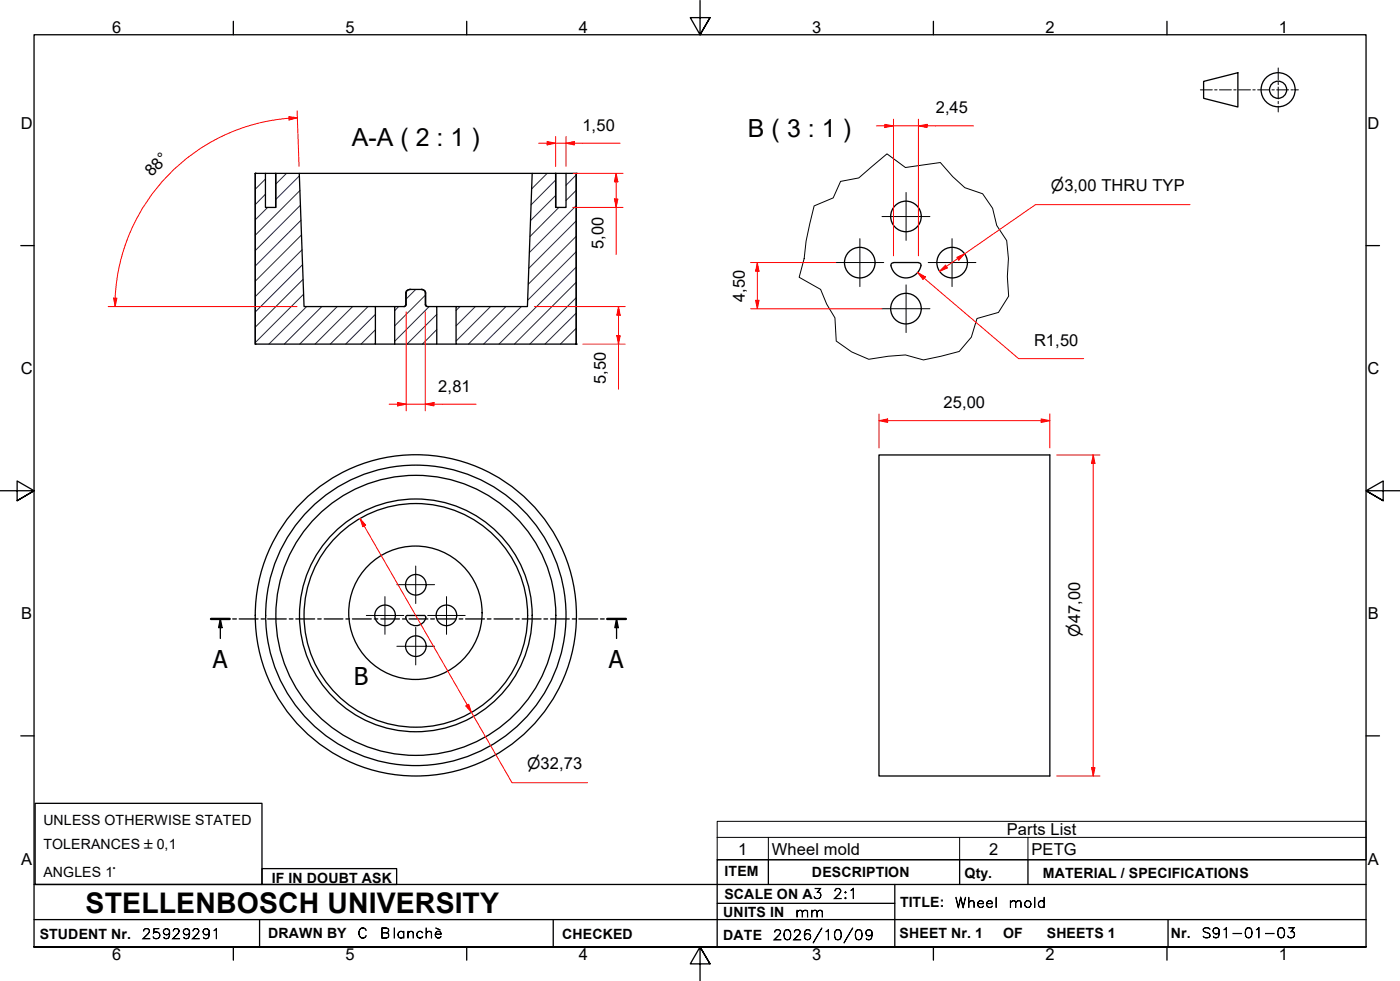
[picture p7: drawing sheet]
<svg xmlns="http://www.w3.org/2000/svg" width="410mm" height="287mm" viewBox="0 0 410 287" stroke-linecap="round" stroke-linejoin="round" font-family="sans-serif">
<!-- layer: Hatch -->
<g fill="none" stroke="#1e1e47" stroke-width=".29">
<path d="M74.9 50.8l-.2 .1M77.7 56.8l-3 3.1M77.7 52.4l-3 3M83.9 50.8l-3.1 3.1M87.7 51.4l-6.9 7M87.8 55.8l-13.1 13M160.2 50.8l-4.6 4.5M162.7 57.2l-7.4 7.4M162.7 52.7l-7.2 7.3M168.7 55.7l-3 3M168.7 51.2l-3 3M78.4 60.7l-3.7 3.6"/>
<path d="M87.9 60.1l-13.2 13.3M88.1 64.5l-13.4 13.4M88.3 68.8l-13.6 13.5M88.5 73.1l-13.8 13.7M88.6 77.5l-13.9 13.8M163.6 60.7l-8.4 8.5M168.7 78.2l-22.6 22.5M168.7 73.7l-14.2 14.2M168.7 69.2l-14 14M168.7 64.7l-13.9 13.9M168.7 60.2l-13.7 13.7M88.7 81.8l-14 14"/>
<path d="M88.9 86.1l-14.2 14.2M89.8 89.7l-11.1 11M94.2 89.7l-11 11M98.7 89.7l-10.9 11M103.3 89.7l-11 11M107.8 89.7l-11.1 11M109.9 96.5l-4.2 4.2M109.9 92l-8.7 8.7M116.7 89.7l-1.1 1.2M121.7 84.7l-2.8 2.8M124.5 86.4l-8.9 9M125.7 89.7l-10.1 10.2"/>
<path d="M127.9 96.5l-4.2 4.2M127.9 92l-8.7 8.7M134.7 89.7l-1.2 1.2M139.2 89.7l-5.7 5.7M143.6 89.7l-10.1 10.1M148.1 89.7l-10.9 11M152.7 89.7l-11.1 11M168.7 96.1l-4.6 4.6M168.7 91.6l-9.1 9.1M168.7 87.1l-13.6 13.6M168.7 82.6l-18.1 18.1M168.7 100.6l-.1 .1"/>
</g>
<!-- layer: Visible Edges(ISO) -->
<g fill="none" stroke="#000" stroke-width=".38">
<path d="M74.7 50.8h3v9.9h3.1v-9.9h6.8l1.4 38.9h20.9v11h-35.2zM74.7 50.8v49.9M77.7 50.8h3.1l-.1 9.9M87.6 50.8h68.2M155.8 50.8h6.9v9.9h3v-9.9h3v49.9h-35.2v-11h20.9zM162.7 50.8h3M162.8 50.8v9.9M168.7 50.8v49.9M261.6 76.9l-.6 .3-.1 .6M261.6 76.8h7.3M269 76.9l.5 .3a3.5 3.5 0 0 1-2.7 3.9 4.5 4.5 0 0 1-5.9-3.3M109.9 89.7h5.7"/>
<path d="M118.7 89.3l-.4 .4M120 84.7a1.09 1.09 0 0 0-1.1 1v3.5l-.2 .4-3.1 .1v11M120 84.7l-1.1 .5-.1 4M120 84.7h3.4M123.4 84.7a1.09 1.09 0 0 1 1.1 1v3.5l.2 .4 3.2 .1v11h-12.3M123.4 84.7l1.1 .5 .2 4M124.7 89.3l.5 .4M127.9 89.7h5.6M109.9 100.7h5.7M127.9 100.7h5.6M257.4 133.2h50v94h-50zM119.3 180.2h4.9"/>
<path d="M119.3 180.2l-.4 .1a2.92 2.92 0 0 0 2.7 2.9 2.92 2.92 0 0 0 3.1-2.5M124.2 180.2l.3 .1 .1 .4"/>
<circle cx="251.7" cy="76.9" r="4.5"/>
<circle cx="265.3" cy="63.4" r="4.5"/>
<circle cx="278.8" cy="76.9" r="4.5"/>
<circle cx="265.3" cy="90.3" r="4.5"/>
<circle cx="121.8" cy="171.2" r="3"/>
<circle cx="112.7" cy="180.1" r="3"/>
<circle cx="121.8" cy="180.1" r="41"/>
<circle cx="121.8" cy="180.1" r="32.7"/>
<circle cx="121.8" cy="180.1" r="34.1"/>
<circle cx="121.8" cy="189.1" r="3"/>
<circle cx="121.8" cy="180.1" r="44"/>
<circle cx="121.8" cy="180.1" r="47"/>
<circle cx="130.7" cy="180.1" r="3"/>
</g>
<g fill="#000">
<circle cx="74.7" cy="50.8" r=".19"/>
<circle cx="168.7" cy="50.8" r=".19"/>
<circle cx="120" cy="84.7" r=".19"/>
<circle cx="123.4" cy="84.7" r=".19"/>
<circle cx="74.7" cy="100.7" r=".19"/>
<circle cx="168.7" cy="100.7" r=".19"/>
</g>
<!-- layer: Break Lines(ISO) -->
<path d="M238.4 60.3l5.6-2.4 2.1-4.8 5.4-1 8.2-7.1 5.4 4 10.2-1.4 3.7 4.1 3.5 3.2 5.2 1.8 2.9 4.3 1.2 5 3 4.4 .5 5.3-.3 5.3 .3 5.7-2.9 4.8-6.3 1.7-1.7 5.5-3.5 4.2-10.5 2.5-5.3-1.5-5 .4-5.7 .9-5-2.2-4.5-3.2-.4-6.8-2.4-4-1.8-4.3-6.3-3.5 1.5-5.5 .5-5.1z" fill="none" stroke="#000" stroke-width=".29"/>
<!-- layer: Symbols(ISO) -->
<path d="M210 245.1v-4.7h190v4.7M210 245.1v6.6h190v-6.6M210 245.1h190M225 245.1v6.6M281 245.1v6.6M301 245.1v6.6" fill="none" stroke="#000" stroke-width=".29"/>
<!-- layer: Section View Lines(ISO) -->
<g fill="none" stroke="#000" stroke-width=".38">
<path d="M61.8 181.2h5.4M64.5 181.2l.5 2.5h-1zM64.5 181.2v5.7M68.1 181.2h1.1M70 181.2h5.6M76.5 181.2h1M78.4 181.2h5.4M84.7 181.2h1.1M86.6 181.2h5.5M93 181.2h1M94.9 181.2h5.5M101.3 181.2h1.1"/>
<path d="M103.2 181.2h5.5M109.6 181.2h1M111.5 181.2h5.5M117.9 181.2h1M119.8 181.2h5.5M126.1 181.2h1.1M128.1 181.2h5.4M134.4 181.2h1.1M136.3 181.2h5.6M142.7 181.2h1.1M144.7 181.2h5.4M151 181.2h1"/>
<path d="M152.9 181.2h5.5M159.3 181.2h1M161.2 181.2h5.5M167.6 181.2h1M169.5 181.2h5.5M175.8 181.2h1.1M177.8 181.2h5.5M180.5 181.2l.5 2.5h-1zM180.5 181.2v5.7"/>
</g>
<path d="M61.8 181.2h5.4M177.8 181.2h5.5" fill="none" stroke="#000" stroke-width=".7"/>
<path d="M64.5 181.2l.5 2.5h-1zM180.5 181.2l.5 2.5h-1z" fill="#000"/>
<!-- layer: Detail Circle Lines(ISO) -->
<circle cx="121.6" cy="179.4" r="19.5" fill="none" stroke="#000" stroke-width=".38"/>
<!-- layer: Border_0 -->
<g fill="none" stroke="#000" stroke-width=".38">
<path d="M68.3 6.2v4M136.7 6.2v4M205 .1v10.1l-2.9-5h5.8l-2.9 5 2.9-5M273.3 6.2v4M341.7 6.2v4M6.1 71.9h3.9M400 71.9h3.9M0 143.7h10l-5-2.9v5.8l5-2.9-5 2.9M410 143.7h-10l5-2.9v5.8l-5-2.9 5 2.9M6.1 215.4h3.9M400 215.4h3.9M10 277.2v-267h390v267h-390h390"/>
<path d="M68.3 277.2v3.9M136.7 277.2v3.9M273.3 277.2v3.9M341.7 277.2v3.9M207.9 282.1l-2.9-4.9 2.9 4.9h-5.8l2.9-4.9v10"/>
</g>
<!-- layer: Sketch Geometry(ISO) -->
<g fill="none" stroke="#000" stroke-width=".38">
<path d="M352.4 23.8l10.1-2.5v10l-10.1-2.5zM10.3 235.2h66.4v23.7h-66.4zM10 258.9h390M76.7 254.3h39.4v4.6h-39.4zM225 251.7v7.2M262 258.9v18.3M281 251.7v7.2M301 251.7v7.2M400 251.7h-190v25.5M10 277.2h390M10 269.2h390M76 269.2v8"/>
<path d="M162 269.2v8M210 264.4h52M342 269.2v8"/>
<circle cx="374.2" cy="26.3" r="5"/>
<circle cx="374.2" cy="26.3" r="2.51"/>
</g>
<g fill="none" stroke="#000" stroke-width=".29">
<path d="M374.3 19.9v3.5M351.5 26.3h3.5M355.7 26.3h.7M357.1 26.3h3.5M361.3 26.3h.6M362.6 26.3h3.5M366.8 26.3h.7M368.2 26.3h3.5M372.4 26.3h.7M373.8 26.3h3.5M374.3 24.1v.7M374.3 25.5v3.5"/>
<path d="M374.3 29.7v.7M374.3 31.1v1.7M378 26.3h.7M379.4 26.3h.8"/>
</g>
<!-- layer: Center Mark(ISO) -->
<path d="M112.7 174.6v11.1M116.2 171.1h11.1M121.7 165.7v11M130.7 174.6v11.1M107.3 180.2h10.9M116.2 189.2h11.1M121.7 183.7v10.9M125.2 180.2h11" fill="none" stroke="#000" stroke-width=".29"/>
<!-- layer: Dimensions(ISO) -->
<path d="M257.4 123.1h2.5" fill="none" stroke="#f00" stroke-width=".29"/>
<path d="M257.4 123.1l2.5-.5v1z" fill="#f00"/>
<path d="M257.4 123.1l2.5-.5v1zM304.9 123.1h2.5" fill="none" stroke="#f00" stroke-width=".29"/>
<path d="M304.9 122.6l2.5 .5-2.5 .5z" fill="#f00"/>
<path d="M257.4 121.2v9.9M259.9 123.1h45M304.9 122.6l2.5 .5-2.5 .5zM307.4 121.2v9.9M320.1 133.2v2.5" fill="none" stroke="#f00" stroke-width=".29"/>
<path d="M320.1 133.2l.5 2.5h-1z" fill="#f00"/>
<path d="M320.1 133.2l.5 2.5h-1zM320.1 224.7v2.5" fill="none" stroke="#f00" stroke-width=".29"/>
<path d="M319.6 224.7h1l-.5 2.5z" fill="#f00"/>
<path d="M160.2 41.9h2.5M309.4 133.2h12.7M320.1 135.7v89M309.4 227.2h12.7M319.6 224.7h1l-.5 2.5z" fill="none" stroke="#f00" stroke-width=".29"/>
<path d="M160.2 41.4l2.5 .5-2.5 .5z" fill="#f00"/>
<path d="M160.2 41.4l2.5 .5-2.5 .5zM165.7 41.9h2.5" fill="none" stroke="#f00" stroke-width=".29"/>
<path d="M165.7 41.9l2.5-.5v1z" fill="#f00"/>
<path d="M162.7 40v8.7M165.7 40v8.7M157.7 41.9h2.5M162.7 41.9h3M165.7 41.9l2.5-.5v1zM168.2 41.9h13.3M180.4 50.8v2.4" fill="none" stroke="#f00" stroke-width=".29"/>
<path d="M180.4 50.8l.5 2.4h-1z" fill="#f00"/>
<path d="M180.4 50.8l.5 2.4h-1zM180.4 58.2v2.5" fill="none" stroke="#f00" stroke-width=".29"/>
<path d="M179.9 58.2h1l-.5 2.5z" fill="#f00"/>
<path d="M167.7 50.8h14.7M179.9 58.2h1l-.5 2.5zM180.4 53.2v5M167.7 60.7h14.7M180.4 60.7v13.8M33.8 87.3l-.1 2.4" fill="none" stroke="#f00" stroke-width=".29"/>
<path d="M33.3 87.3h.9l-.5 2.4z" fill="#f00"/>
<path d="M87.1 34.5l-2.5 .1M33.3 87.3h.9l-.5 2.4z" fill="none" stroke="#f00" stroke-width=".29"/>
<path d="M84.6 34.1l2.5 .4-2.5 .6z" fill="#f00"/>
<path d="M84.6 34.6a55.3 55.3 0 0 0-50.9 52.7M84.6 34.1l2.5 .4-2.5 .6zM87 32.5l.6 16.2M31.7 89.7h55.3M181.1 89.7v2.6" fill="none" stroke="#f00" stroke-width=".29"/>
<path d="M181.1 89.7l.5 2.6h-1z" fill="#f00"/>
<path d="M181.1 89.7l.5 2.6h-1zM181.1 98.2v2.5" fill="none" stroke="#f00" stroke-width=".29"/>
<path d="M180.6 98.2h1l-.5 2.5z" fill="#f00"/>
<path d="M156.5 89.7h26.6M180.6 98.2h1l-.5 2.5zM181.1 92.3v5.9M170.7 100.7h12.4M181.1 100.7v13.2M136.8 206.4l1.2 2.1" fill="none" stroke="#f00" stroke-width=".29"/>
<path d="M136.4 206.6l.8-.5 .8 2.4z" fill="#f00"/>
<path d="M105.4 151.8l1.2 2.1M136.4 206.6l.8-.5 .8 2.4z" fill="none" stroke="#f00" stroke-width=".29"/>
<path d="M105.4 151.8l1.7 1.9-.9 .5z" fill="#f00"/>
<path d="M116.4 118.3h2.5M105.4 151.8l1.7 1.9-.9 .5zM106.6 153.9l30.2 52.5M138 208.5l11.9 20.6h22.1" fill="none" stroke="#f00" stroke-width=".29"/>
<path d="M116.4 117.8l2.5 .5-2.5 .5z" fill="#f00"/>
<path d="M116.4 117.8l2.5 .5-2.5 .5zM124.5 118.3h2.6" fill="none" stroke="#f00" stroke-width=".29"/>
<path d="M124.5 118.3l2.6-.5v1z" fill="#f00"/>
<path d="M268.7 79.8l1.9 1.6M118.9 91.3v29M124.5 91.3v29M113.9 118.3h2.5M118.9 118.3h5.6M124.5 118.3l2.6-.5v1zM127.1 118.3h12.3" fill="none" stroke="#f00" stroke-width=".29"/>
<!-- layer: Center Mark(ISO) -->
<path d="M265.3 56.3v14.1M244.8 76.8h14M251.8 69.9v14M258.3 63.4h14M271.8 76.8h14M278.8 69.9v14M258.3 90.4h14M265.3 83.4v14" fill="none" stroke="#000" stroke-width=".29"/>
<!-- layer: Dimensions(ISO) -->
<path d="M268.7 79.8l2.3 1.2-.7 .8z" fill="#f00"/>
<path d="M268.9 36.8h2.6M268.7 79.8l2.3 1.2-.7 .8zM270.6 81.4l27.7 23.6h19" fill="none" stroke="#f00" stroke-width=".29"/>
<path d="M268.9 36.8l2.6-.4v1z" fill="#f00"/>
<path d="M259.1 36.8h2.5M268.9 36.8l2.6-.4v1z" fill="none" stroke="#f00" stroke-width=".29"/>
<path d="M259.1 36.4l2.5 .4-2.5 .6z" fill="#f00"/>
<path d="M256.6 36.8h2.5M259.1 36.4l2.5 .4-2.5 .6zM261.6 36.8h7.3M261.6 34.9v28.4M268.9 34.9v28.4M271.5 36.8h13.6M261.6 63.5v11.4M268.9 63.5v11.4M282.4 74.3l-2 1.4" fill="none" stroke="#f00" stroke-width=".29"/>
<path d="M280.2 75.3l2.2-1-1.7 1.9z" fill="#f00"/>
<path d="M277.1 78l-2 1.5M280.2 75.3l2.2-1-1.7 1.9z" fill="none" stroke="#f00" stroke-width=".29"/>
<path d="M276.9 77.6l.5 .8-2.3 1.1z" fill="#f00"/>
<path d="M348.4 59.9h-45.2l-20.8 14.4M276.9 77.6l.5 .8-2.3 1.1zM280.4 75.7l-3.3 2.3M221.7 87.9v2.5" fill="none" stroke="#f00" stroke-width=".29"/>
<path d="M221.2 87.9h1l-.5 2.5z" fill="#f00"/>
<path d="M221.7 76.8v2.6M221.2 87.9h1l-.5 2.5z" fill="none" stroke="#f00" stroke-width=".29"/>
<path d="M221.7 76.8l.5 2.6h-1z" fill="#f00"/>
<path d="M219.8 76.8h25M221.7 76.8l.5 2.6h-1zM221.7 79.4v8.5M219.8 90.4h38.5" fill="none" stroke="#f00" stroke-width=".29"/>
<text font-size="8.3" x="25.1" y="267.2">STELLENBOSCH UNIVERSITY</text>
<g font-size="7.3">
<text x="219" y="40.2">B ( 3 : 1 )</text>
<text x="103" y="42.7">A-A ( 2 : 1 )</text>
</g>
<g font-size="7.2">
<text x="62.3" y="195.7">A</text>
<text x="178.3" y="195.7">A</text>
<text x="103.6" y="200.6">B</text>
</g>
<g font-size="4.8">
<text x="32.8" y="9.7">6</text>
<text x="101.2" y="9.7">5</text>
<text x="169.5" y="9.7">4</text>
<text x="237.8" y="9.7">3</text>
<text x="306.1" y="9.7">2</text>
<text x="374.5" y="9.7">1</text>
<text x="274" y="33.2">2,45</text>
<text x="6.1" y="37.8">D</text>
<text x="170.6" y="38.2">1,50</text>
<text x="400.4" y="37.8">D</text>
<text x="44.4" y="51.8" transform="rotate(-46 44.4 51.8)">88°</text>
<text x="176.7" y="73" transform="rotate(-90 176.7 73)">5,00</text>
<text x="218.1" y="88.4" transform="rotate(-90 218.1 88.4)">4,50</text>
<text x="302.8" y="101.3">R1,50</text>
<text x="6.1" y="109.6">C</text>
<text x="177.4" y="112.5" transform="rotate(-90 177.4 112.5)">5,50</text>
<text x="400.4" y="109.6">C</text>
<text x="128.3" y="114.6">2,81</text>
<text x="276.3" y="119.5">25,00</text>
<text x="6.2" y="181.3">B</text>
<text x="400.5" y="181.3">B</text>
<text x="294.8" y="244.5">Parts List</text>
<text x="216.2" y="250.1">1</text>
<text x="226" y="250.1">Wheel mold</text>
<text x="289.6" y="250.1">2</text>
<text x="302" y="250.2">PETG</text>
<text x="6.2" y="253.1">A</text>
<text x="400.5" y="253.1">A</text>
<text x="32.8" y="281.1">6</text>
<text x="101.2" y="281.1">5</text>
<text x="169.5" y="281.1">4</text>
<text x="237.8" y="281.1">3</text>
<text x="306.1" y="281.1">2</text>
<text x="374.5" y="281.1">1</text>
</g>
<g font-size="4.6">
<text x="307.7" y="56">⌀3,00 THRU TYP</text>
<text x="316.2" y="186.4" transform="rotate(-90 316.2 186.4)">⌀47,00</text>
<text x="154.4" y="225.2">⌀32,73</text>
</g>
<g font-size="4.1">
<text x="12.7" y="241.6">UNLESS OTHERWISE STATED</text>
<text x="12.7" y="248.5">TOLERANCES ±0,1</text>
<text x="12.7" y="256.6">ANGLES 1°</text>
<text x="212.2" y="256.5">ITEM</text>
<text x="237.7" y="256.7">DESCRIPTION</text>
<text x="282.4" y="256.9">Qty.</text>
<text x="305.4" y="256.9">MATERIAL / SPECIFICATIONS</text>
<text x="79.6" y="258.5">IF IN DOUBT ASK</text>
<text x="212.1" y="263">SCALE ON A3</text>
<text x="211.8" y="268.4">UNITS IN</text>
<text x="263.5" y="265.6">TITLE:</text>
<text x="11.6" y="274.8">STUDENT Nr.</text>
<text x="78.5" y="274.6">DRAWN BY</text>
<text x="164.6" y="274.8">CHECKED</text>
<text x="211.8" y="275.1">DATE</text>
<text x="263.4" y="274.6">SHEET Nr. 1</text>
<text x="293.7" y="274.6">OF</text>
<text x="306.5" y="274.6">SHEETS 1</text>
<text x="342.8" y="274.5">Nr.</text>
</g>
<g font-size="4">
<text x="243.9" y="263">2:1</text>
<text x="232.8" y="268.4">mm</text>
<text x="279.6" y="265.6">Wheel</text>
<text x="295.3" y="265.6">mold</text>
<text x="41.5" y="274.8">25929291</text>
<text x="104.6" y="274.6">C</text>
<text x="111.3" y="274.6">Blanchè</text>
<text x="226.3" y="275.1">2026/10/09</text>
<text x="351.7" y="274.5">S91-01-03</text>
</g>
</svg>
